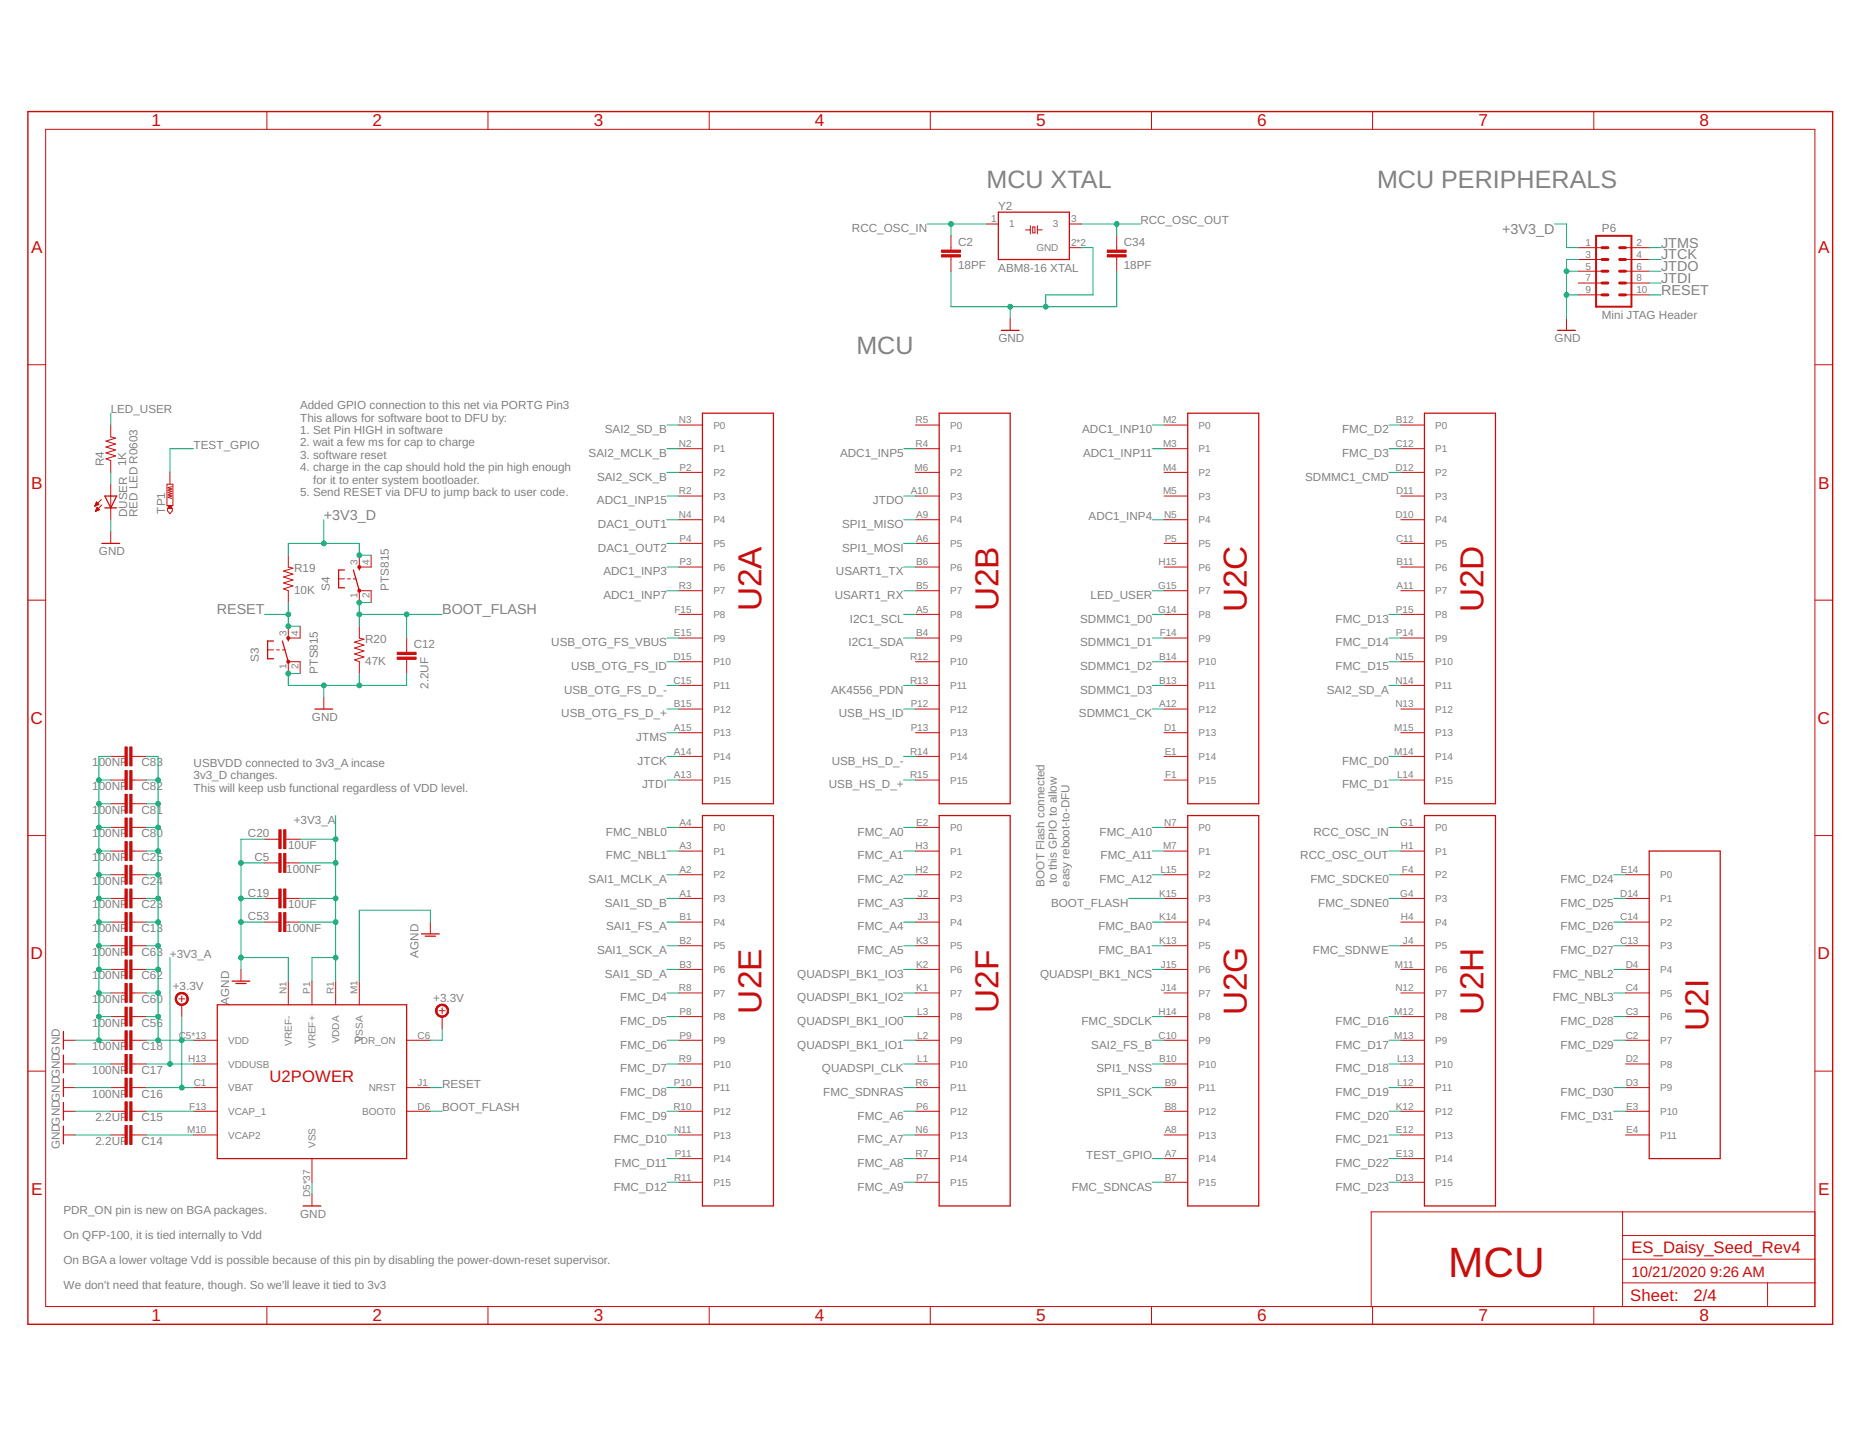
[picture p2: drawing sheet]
<svg xmlns="http://www.w3.org/2000/svg" width="279mm" height="216mm" viewBox="0 0 279 216" stroke-linecap="round" stroke-linejoin="round" font-family="sans-serif">
<g fill="none" stroke="#c90d0c" stroke-width=".15">
<path d="M6.9 19.4h265.7v176.9h-265.7zM40.1 16.8v2.6M73.3 16.8v2.6M106.5 16.8v2.6M139.7 16.8v2.6M173 16.8v2.6M206.2 16.8v2.6M239.4 16.8v2.6M142.9 35.4v2.1M142.9 38.6v2.1M148.2 33.7h1.8M154.1 34.5h.7"/>
<path d="M154.8 33.9v1.3M155.1 34.1h.4v.9h-.4zM155.8 34.5h.7M155.8 33.9v1.3M160.6 37.2h1.8M160.6 33.7h1.8M167.7 35.4v2.1M167.7 38.6v2.1M237.1 37.2h3.5M237.1 39h3.5M244.2 37.2h3.5M244.2 39h3.5"/>
<path d="M4.2 54.8h2.7M151.7 47.9v1.7M235.3 47.9v1.7M237.1 40.7h3.5M237.1 42.5h3.5M237.1 44.3h3.5M244.2 40.7h3.5M244.2 42.5h3.5M244.2 44.3h3.5M272.6 54.8h2.7M14.2 76h.1M14.3 76h.1"/>
<path d="M14.3 75.9h.3M14.3 75.8h.5M14.4 76.8h.1M14.4 75.7h.4M14.4 76.7h.2M14.4 75.6h.3M14.4 76.6h.4M14.5 75.5h.1M14.5 76.6h.4M14.5 76.5h.4M14.5 75.4l.4 .4-.7 .3zM14.5 75.4h.1"/>
<path d="M14.5 76.4h.3M14.5 76.3h.2M14.6 76.2l.3 .4-.6 .2zM14.6 76.3h.1M15.2 75.1l-1 1M15.3 75.9l-1 .9M16.6 63.9v1.7l.8 .2-1.5 .5 1.5 .4-1.5 .5 1.5 .4-1.5 .5 1.5 .4-1.5 .4 .7 .3v1.8M16.6 72.7v5.4M16.6 79.9v1.7M25.1 72.7h.9v3.2h-.9zM25.2 76.4h.7v.4l-.4 .4-.3-.4zM25.5 71v1.7"/>
<path d="M25.8 73.1l-.5 .2 .5 .2-.5 .1 .5 .2-.5 .2 .5 .2-.5 .2 .5 .1-.5 .2 .5 .2M102 67.4h3.5M102 63.9h3.5M102 78.1h3.5M102 71h3.5M102 74.5h3.5M137.5 67.4h3.6M137.5 63.9h3.6M137.5 78.1h3.6M137.5 71h3.6M137.5 74.5h3.6M174.9 67.4h3.5"/>
<path d="M174.9 63.9h3.5M174.9 78.1h3.5M174.9 71h3.5M174.9 74.5h3.5M210.4 67.4h3.6M210.4 63.9h3.6M210.4 78.1h3.6M210.4 71h3.6M210.4 74.5h3.6M4.2 90.2h2.7M40.2 97.6h.9M41.5 97.6h.5"/>
<path d="M42.4 97.6h.5M43.3 83.4v1.8l.7 .2-1.4 .4 1.4 .5-1.4 .4 1.4 .4-1.4 .5 1.4 .4-1.4 .5 .7 .3v1.7M43.3 94.1v1.8h1.8v-1.8M50.9 87h.9M52.2 87h.4M53.1 87h.4M54 94.1v1.8l.7 .1-1.4 .5 1.4 .4-1.4 .5 1.4 .4-1.4 .5 1.4 .4-1.4 .4 .7 .3v1.8M54 83.4v1.8h1.8v-1.8M54 90.5v-1.7h1.8v1.7M61.1 95.9v2.1M61.1 99.1v2.1M102 95.9h3.5"/>
<path d="M102 99.4h3.5M102 85.2h3.5M102 88.8h3.5M102 81.6h3.5M102 92.3h3.5M137.5 95.9h3.6M137.5 99.4h3.6M137.5 85.2h3.6M137.5 88.8h3.6M137.5 81.6h3.6M137.5 92.3h3.6M174.9 95.9h3.5"/>
<path d="M174.9 99.4h3.5M174.9 85.2h3.5M174.9 88.8h3.5M174.9 81.6h3.5M174.9 92.3h3.5M210.4 95.9h3.6M210.4 99.4h3.6M210.4 85.2h3.6M210.4 88.8h3.6M210.4 81.6h3.6M210.4 92.3h3.6M272.6 90.2h2.7"/>
<path d="M16.6 117.2h2.2M16.6 113.6h2.2M19.8 117.2h2.2M19.8 113.6h2.2M43.3 101.2v-1.8h1.8v1.8M48.6 104.8v1.7M102 117.2h3.5M102 113.6h3.5M102 110.1h3.5M102 106.5h3.5M102 103h3.5M137.5 117.2h3.6"/>
<path d="M137.5 113.6h3.6M137.5 110.1h3.6M137.5 106.5h3.6M137.5 103h3.6M174.9 117.2h3.5M174.9 113.6h3.5M174.9 110.1h3.5M174.9 106.5h3.5M174.9 103h3.5M210.4 117.2h3.6M210.4 113.6h3.6M210.4 110.1h3.6"/>
<path d="M210.4 106.5h3.6M210.4 103h3.6M4.2 125.5h2.7M16.6 138.5h2.2M16.6 135h2.2M16.6 131.4h2.2M16.6 127.9h2.2M16.6 124.3h2.2M16.6 120.8h2.2M19.8 138.5h2.2M19.8 135h2.2M19.8 131.4h2.2"/>
<path d="M19.8 127.9h2.2M19.8 124.3h2.2M19.8 120.8h2.2M39.8 138.5h2.1M39.8 135h2.1M39.8 126.1h2.1M39.8 129.6h2.1M42.9 138.5h2.2M42.9 135h2.2M42.9 126.1h2.2M42.9 129.6h2.2M64.6 138.5v1.8"/>
<path d="M102 138.5h3.5M102 135h3.5M102 131.4h3.5M102 127.9h3.5M102 124.3h3.5M137.5 138.5h3.6M137.5 135h3.6M137.5 131.4h3.6M137.5 127.9h3.6M137.5 124.3h3.6M174.9 138.5h3.5M174.9 135h3.5"/>
<path d="M174.9 131.4h3.5M174.9 127.9h3.5M174.9 124.3h3.5M210.4 138.5h3.6M210.4 135h3.6M210.4 131.4h3.6M210.4 127.9h3.6M210.4 124.3h3.6M244.2 138.5h3.5M244.2 135h3.5M244.2 131.4h3.5M272.6 125.5h2.7"/>
<path d="M9.5 156.3h1.8M9.5 159.9h1.8M16.6 156.3h2.2M16.6 152.7h2.2M16.6 149.2h2.2M16.6 159.9h2.2M16.6 145.6h2.2M16.6 142.1h2.2M19.8 156.3h2.2M19.8 152.7h2.2M19.8 149.2h2.2M19.8 159.9h2.2"/>
<path d="M19.8 145.6h2.2M19.8 142.1h2.2M26.9 150.1h.8M27.3 149.6v.9M27.3 151v1.7M29.1 156.3h3.5M29.1 159.9h3.5M36.2 145.6v1.8M43.3 147.4v3.6M46.9 147.4v3.6M50.4 147.4v3.6M54 147.4v3.6"/>
<path d="M61.1 156.3h3.5M66 151.8h.9M66.4 151.4v.9M66.4 152.7v1.8M102 156.3h3.5M102 152.7h3.5M102 149.2h3.5M102 159.9h3.5M102 145.6h3.5M102 142.1h3.5M137.5 156.3h3.6M137.5 152.7h3.6"/>
<path d="M137.5 149.2h3.6M137.5 159.9h3.6M137.5 145.6h3.6M137.5 142.1h3.6M174.9 156.3h3.5M174.9 152.7h3.5M174.9 149.2h3.5M174.9 159.9h3.5M174.9 145.6h3.5M174.9 142.1h3.5M210.4 156.3h3.6M210.4 152.7h3.6"/>
<path d="M210.4 149.2h3.6M210.4 159.9h3.6M210.4 145.6h3.6M210.4 142.1h3.6M244.2 156.3h3.5M244.2 152.7h3.5M244.2 149.2h3.5M244.2 159.9h3.5M244.2 145.6h3.5M244.2 142.1h3.5M4.2 160.9h2.7M9.5 163.4h1.8"/>
<path d="M9.5 167h1.8M9.5 170.5h1.8M16.6 163.4h2.2M16.6 167h2.2M16.6 170.5h2.2M19.8 163.4h2.2M19.8 167h2.2M19.8 170.5h2.2M29.1 163.4h3.5M29.1 167h3.5M29.1 170.5h3.5M46.9 174.1v3.5"/>
<path d="M46.9 179.4v1.8M61.1 163.4h3.5M61.1 167h3.5M102 163.4h3.5M102 167h3.5M102 170.5h3.5M102 177.6h3.5M102 174.1h3.5M137.5 163.4h3.6M137.5 167h3.6M137.5 170.5h3.6M137.5 177.6h3.6"/>
<path d="M137.5 174.1h3.6M174.9 163.4h3.5M174.9 167h3.5M174.9 170.5h3.5M174.9 177.6h3.5M174.9 174.1h3.5M210.4 163.4h3.6M210.4 167h3.6M210.4 170.5h3.6M210.4 177.6h3.6M210.4 174.1h3.6M244.2 163.4h3.5"/>
<path d="M244.2 167h3.5M244.2 170.5h3.5M272.6 160.9h2.7M40.1 196.3v2.7M73.3 196.3v2.7M106.5 196.3v2.7M139.7 196.3v2.7M173 196.3v2.7M206.2 196.3v2.7M239.4 196.3v2.7M243.7 192.7h28.9M243.7 182.1v14.2"/>
<path d="M243.7 189.2h28.9M243.7 185.6h28.9M265.5 192.7v3.6M272.6 182.1h-66.6v14.2"/>
</g>
<path d="M4.2 16.8h271.1v182.2h-271.1z" fill="none" stroke="#c90d0c" stroke-width=".21"/>
<g fill="none" stroke="#c90d0c" stroke-width=".19">
<path d="M150 31.9h10.6v7.1h-10.6zM150.4 49.6h2.7M234 49.6h2.6M15.7 74.5h1.8l-.9 1.8zM15.7 76.3h1.8M105.5 62.1h10.7v58.7h-10.7zM141.1 62.1h10.6v58.7h-10.6zM178.4 62.1h10.7v58.7h-10.7zM214 62.1h10.6v58.7h-10.6zM15.3 81.6h2.7M41.1 96.3h-.9v2.7h.9M42.4 96.3l.9 3.1"/>
<path d="M43.3 95.9v.4M51.8 85.6h-.9v2.7h.9M53.1 85.6l.9 3.2M54 85.2v.4M47.3 106.5h2.7M105.5 122.5h10.7v58.7h-10.7zM141.1 122.5h10.6v58.7h-10.6zM178.4 122.5h10.7v58.7h-10.7zM214 122.5h10.6v58.7h-10.6zM247.7 127.9h10.7v46.2h-10.7zM9.5 155v2.6M9.5 158.5v2.7"/>
<path d="M32.6 151h28.5v23.1h-28.5zM34.9 147.4h2.6M35.4 147.8h1.6M63.3 140.3h2.7M63.9 140.7h1.5M9.5 162.1v2.6M9.5 165.6v2.7M9.5 169.2v2.7M45.5 181.2h2.7"/>
</g>
<path d="M239.8 35.4h5.3v10.7h-5.3z" fill="none" stroke="#c90d0c" stroke-width=".3"/>
<path d="M240.6 37.2h.9M240.6 39h.9M243.3 37.2h.9M243.3 39h.9M240.6 40.7h.9M240.6 42.5h.9M240.6 44.3h.9M243.3 40.7h.9M243.3 42.5h.9M243.3 44.3h.9" fill="none" stroke="#c90d0c" stroke-width=".44"/>
<g fill="#c90d0c" stroke="#c90d0c" stroke-width=".15">
<path d="M43.1 99.3h.4v.1v.2h-.4z" fill-rule="evenodd"/>
<path d="M43.1 95.7h.4v.2v.1h-.4z" fill-rule="evenodd"/>
<path d="M53.8 88.6h.3l.1 .2-.1 .1h-.3z" fill-rule="evenodd"/>
<path d="M53.8 85h.3l.1 .2-.1 .2h-.3z" fill-rule="evenodd"/>
<path d="M26.7 149.3a.98 .98 0 0 1 1.5 .3 .98 .98 0 0 1-.7 1.4 .98 .98 0 0 1-1.2-.9h.2a.8 .8 0 0 1 1.1-.8 .8 .8 0 0 1 .2 1.4 .8 .8 0 0 1-1.3-.4v-.2h-.2l.2-.6z" fill-rule="evenodd"/>
<path d="M26.7 149.3a.98 .98 0 0 1 1.5 .3 .98 .98 0 0 1-.7 1.4 .98 .98 0 0 1-1.2-.9h.2a.8 .8 0 0 1 1.1-.8 .8 .8 0 0 1 .2 1.4 .8 .8 0 0 1-1.3-.4v-.2h-.2l.2-.6z" fill-rule="evenodd"/>
<path d="M65.6 151.3a.98 .98 0 0 1 1.6 0 .98 .98 0 0 1-.5 1.5 .98 .98 0 0 1-1.3-1h.2a.8 .8 0 0 1 1.1-.7 .8 .8 0 0 1 .3 1.3 .8 .8 0 0 1-1.3-.3l-.1-.3h-.2z" fill-rule="evenodd"/>
<path d="M65.6 151.3a.98 .98 0 0 1 1.6 0 .98 .98 0 0 1-.5 1.5 .98 .98 0 0 1-1.3-1h.2a.8 .8 0 0 1 1.1-.7 .8 .8 0 0 1 .3 1.3 .8 .8 0 0 1-1.3-.3l-.1-.3h-.2z" fill-rule="evenodd"/>
</g>
<g fill="#c90d0c" stroke="#c90d0c" stroke-width=".15">
<path d="M141.4 38.3h2.9v.3h-2.9z"/>
<path d="M141.4 37.6h2.9v.3h-2.9z"/>
<path d="M166.3 38.3h2.9v.3h-2.9z"/>
<path d="M166.3 37.6h2.9v.3h-2.9z"/>
<path d="M18.8 169.1h.3v2.8h-.3z"/>
<path d="M19.5 169.1h.3v2.8h-.3z"/>
<path d="M18.8 165.5h.3v2.9h-.3z"/>
<path d="M19.5 165.5h.3v2.9h-.3z"/>
<path d="M18.8 162h.3v2.8h-.3z"/>
<path d="M19.5 162h.3v2.8h-.3z"/>
<path d="M18.8 158.4h.3v2.9h-.3z"/>
<path d="M19.5 158.4h.3v2.9h-.3z"/>
<path d="M18.8 154.9h.3v2.8h-.3z"/>
<path d="M19.5 154.9h.3v2.8h-.3z"/>
<path d="M42.6 133.6h.3v2.8h-.3z"/>
<path d="M41.9 133.6h.3v2.8h-.3z"/>
<path d="M42.6 124.7h.3v2.8h-.3z"/>
<path d="M41.9 124.7h.3v2.8h-.3z"/>
<path d="M42.6 128.2h.3v2.9h-.3z"/>
<path d="M41.9 128.2h.3v2.9h-.3z"/>
<path d="M42.6 137.1h.3v2.9h-.3z"/>
<path d="M41.9 137.1h.3v2.9h-.3z"/>
<path d="M18.8 151.3h.3v2.9h-.3z"/>
<path d="M19.5 151.3h.3v2.9h-.3z"/>
<path d="M18.8 147.8h.3v2.8h-.3z"/>
<path d="M19.5 147.8h.3v2.8h-.3z"/>
<path d="M18.8 144.2h.3v2.9h-.3z"/>
<path d="M19.5 144.2h.3v2.9h-.3z"/>
<path d="M18.8 140.7h.3v2.8h-.3z"/>
<path d="M19.5 140.7h.3v2.8h-.3z"/>
<path d="M18.8 137.1h.3v2.9h-.3z"/>
<path d="M19.5 137.1h.3v2.9h-.3z"/>
<path d="M18.8 133.6h.3v2.8h-.3z"/>
<path d="M19.5 133.6h.3v2.8h-.3z"/>
<path d="M18.8 130h.3v2.8h-.3z"/>
<path d="M19.5 130h.3v2.8h-.3z"/>
<path d="M18.8 126.4h.3v2.9h-.3z"/>
<path d="M19.5 126.4h.3v2.9h-.3z"/>
<path d="M18.8 122.9h.3v2.8h-.3z"/>
<path d="M19.5 122.9h.3v2.8h-.3z"/>
<path d="M18.8 119.3h.3v2.9h-.3z"/>
<path d="M19.5 119.3h.3v2.9h-.3z"/>
<path d="M18.8 115.8h.3v2.8h-.3z"/>
<path d="M19.5 115.8h.3v2.8h-.3z"/>
<path d="M18.8 112.2h.3v2.9h-.3z"/>
<path d="M19.5 112.2h.3v2.9h-.3z"/>
<path d="M25.3 76h.5v.4h-.5z"/>
<path d="M59.7 98.7h2.8v.4h-2.8z"/>
<path d="M59.7 98h2.8v.3h-2.8z"/>
</g>
<g fill="none" stroke="#0dab76" stroke-width=".15">
<path d="M139.3 33.7h8.9M142.9 33.7v1.7M162.4 33.7h8.9M162.4 37.2h1.8v7.1h-7.1v1.8M167.7 33.7v1.7M233.5 33.7h1.8v3.5h1.8M237.1 39h-1.8v8.9M247.7 39h1.8M247.7 37.2h1.8M142.9 40.7v5.4h24.8v-5.4M151.7 46.1v1.8M235.3 40.7h1.8"/>
<path d="M235.3 44.3h1.8M247.7 40.7h1.8M247.7 44.3h1.8M247.7 42.5h1.8M16.6 62.1v1.8M16.6 71v1.7M16.6 78.1v1.8M29.1 67.4h-3.6v3.6M48.6 78.1v3.5M100.2 74.5h1.8M100.2 63.9h1.8M100.2 67.4h1.8"/>
<path d="M100.2 71h1.8M100.2 78.1h1.8M135.7 74.5h1.8M135.7 67.4h1.8M135.7 78.1h1.8M173.1 63.9h1.8M173.1 67.4h1.8M173.1 78.1h1.8M208.6 63.9h1.8M208.6 67.4h1.8M208.6 71h1.8M39.8 92.3h3.5"/>
<path d="M43.3 83.4v-1.8h10.7v1.8h1.8M43.3 90.5v3.6h1.8M54 92.3h12.4M55.8 90.5h-1.8v3.6M61.1 92.3v3.6M100.2 81.6h1.8M100.2 99.4h1.8M100.2 95.9h1.8M100.2 85.2h1.8M100.2 88.8h1.8M135.7 92.3h1.8M135.7 81.6h1.8"/>
<path d="M135.7 95.9h1.8M135.7 85.2h1.8M135.7 88.8h1.8M173.1 92.3h1.8M173.1 99.4h1.8M173.1 95.9h1.8M173.1 88.8h1.8M208.6 92.3h1.8M208.6 99.4h1.8M208.6 95.9h1.8M14.9 117.2h1.7M16.6 113.6h-1.7v42.7"/>
<path d="M22 117.2h1.7M22 113.6h1.7v42.7M45.1 101.2h-1.8v1.8h17.8v-1.8M48.6 103v1.8M54 101.2v1.8M100.2 103h1.8M100.2 117.2h1.8M100.2 113.6h1.8M100.2 110.1h1.8M100.2 106.5h1.8M135.7 103h1.8M135.7 117.2h1.8"/>
<path d="M135.7 113.6h1.8M135.7 106.5h1.8M173.1 103h1.8M173.1 106.5h1.8M208.6 103h1.8M208.6 117.2h1.8M208.6 113.6h1.8M14.9 124.3h1.7M14.9 127.9h1.7M14.9 138.5h1.7M14.9 135h1.7M14.9 131.4h1.7"/>
<path d="M14.9 120.8h1.7M22 124.3h1.7M22 127.9h1.7M22 138.5h1.7M22 135h1.7M22 131.4h1.7M22 120.8h1.7M36.2 138.5h3.6M36.2 135h3.6M36.2 129.6h3.6M39.8 126.1h-3.6v19.5M45.1 138.5h5.3"/>
<path d="M45.1 135h5.3M45.1 126.1h5.3M45.1 129.6h5.3M50.4 122.5v24.9M64.6 138.5v-1.7h-10.6v10.6M100.2 124.3h1.8M100.2 127.9h1.8M100.2 138.5h1.8M100.2 135h1.8M100.2 131.4h1.8M135.7 124.3h1.8M135.7 127.9h1.8"/>
<path d="M135.7 138.5h1.8M135.7 135h1.8M135.7 131.4h1.8M169.5 135h5.4M173.1 124.3h1.8M173.1 127.9h1.8M173.1 138.5h1.8M173.1 131.4h1.8M208.6 124.3h1.8M208.6 127.9h1.8M208.6 135h1.8M208.6 131.4h1.8"/>
<path d="M242.4 138.5h1.8M242.4 135h1.8M242.4 131.4h1.8M11.3 159.9h5.3M11.3 156.3h5.3M14.9 152.7h1.7M14.9 149.2h1.7M14.9 145.6h1.7M14.9 142.1h1.7M22 159.9h7.1M22 156.3h7.1M22 152.7h1.7"/>
<path d="M22 149.2h1.7M22 145.6h1.7M22 142.1h1.7M25.5 143.9v16M27.3 152.7v10.7M36.2 143.9h7.1v3.5M50.4 143.9h-3.5v3.5M66.4 154.5v1.8h-1.8M100.2 159.9h1.8M100.2 156.3h1.8M100.2 152.7h1.8M100.2 149.2h1.8"/>
<path d="M100.2 145.6h1.8M100.2 142.1h1.8M135.7 159.9h1.8M135.7 156.3h1.8M135.7 152.7h1.8M135.7 149.2h1.8M135.7 145.6h1.8M135.7 142.1h1.8M173.1 159.9h1.8M173.1 156.3h1.8M173.1 152.7h1.8M173.1 145.6h1.8"/>
<path d="M173.1 142.1h1.8M208.6 159.9h1.8M208.6 156.3h1.8M208.6 152.7h1.8M208.6 142.1h1.8M242.4 156.3h1.8M242.4 152.7h1.8M242.4 149.2h1.8M242.4 145.6h1.8M242.4 142.1h1.8M11.3 170.5h5.3M11.3 167h5.3"/>
<path d="M11.3 163.4h5.3M22 170.5h7.1M22 167h7.1M22 163.4h7.1M46.9 177.6v1.8M64.6 167h1.8M64.6 163.4h1.8M100.2 170.5h1.8M100.2 167h1.8M100.2 163.4h1.8M100.2 177.6h1.8M100.2 174.1h1.8"/>
<path d="M135.7 170.5h1.8M135.7 167h1.8M135.7 163.4h1.8M135.7 177.6h1.8M135.7 174.1h1.8M173.1 163.4h1.8M173.1 177.6h1.8M173.1 174.1h1.8M208.6 170.5h1.8M208.6 167h1.8M208.6 163.4h1.8M208.6 177.6h1.8"/>
<path d="M208.6 174.1h1.8M242.4 167h1.8M242.4 163.4h1.8"/>
</g>
<g fill="#0dab76" stroke="#0dab76" stroke-width=".15">
<circle cx="142.9" cy="33.7" r=".36"/>
<circle cx="167.7" cy="33.7" r=".36"/>
<circle cx="48.6" cy="103" r=".36"/>
<circle cx="43.3" cy="101.2" r=".36"/>
<circle cx="54" cy="103" r=".36"/>
<circle cx="235.3" cy="40.7" r=".36"/>
<circle cx="235.3" cy="44.3" r=".36"/>
<circle cx="157.1" cy="46.1" r=".36"/>
<circle cx="151.7" cy="46.1" r=".36"/>
<circle cx="14.9" cy="156.3" r=".36"/>
<circle cx="14.9" cy="152.7" r=".36"/>
<circle cx="14.9" cy="149.2" r=".36"/>
<circle cx="14.9" cy="145.6" r=".36"/>
<circle cx="14.9" cy="142.1" r=".36"/>
<circle cx="14.9" cy="138.5" r=".36"/>
<circle cx="14.9" cy="135" r=".36"/>
<circle cx="14.9" cy="131.4" r=".36"/>
<circle cx="14.9" cy="127.9" r=".36"/>
<circle cx="14.9" cy="124.3" r=".36"/>
<circle cx="14.9" cy="120.8" r=".36"/>
<circle cx="14.9" cy="117.2" r=".36"/>
<circle cx="43.3" cy="92.3" r=".36"/>
<circle cx="43.3" cy="94.1" r=".36"/>
<circle cx="54" cy="92.3" r=".36"/>
<circle cx="54" cy="90.5" r=".36"/>
<circle cx="61.1" cy="92.3" r=".36"/>
<circle cx="48.6" cy="81.6" r=".36"/>
<circle cx="54" cy="83.4" r=".36"/>
<circle cx="27.3" cy="156.3" r=".36"/>
<circle cx="23.7" cy="156.3" r=".36"/>
<circle cx="23.7" cy="152.7" r=".36"/>
<circle cx="23.7" cy="149.2" r=".36"/>
<circle cx="23.7" cy="145.6" r=".36"/>
<circle cx="23.7" cy="142.1" r=".36"/>
<circle cx="23.7" cy="138.5" r=".36"/>
<circle cx="23.7" cy="135" r=".36"/>
<circle cx="23.7" cy="131.4" r=".36"/>
<circle cx="23.7" cy="127.9" r=".36"/>
<circle cx="23.7" cy="124.3" r=".36"/>
<circle cx="23.7" cy="120.8" r=".36"/>
<circle cx="23.7" cy="117.2" r=".36"/>
<circle cx="27.3" cy="163.4" r=".36"/>
<circle cx="50.4" cy="135" r=".36"/>
<circle cx="50.4" cy="126.1" r=".36"/>
<circle cx="50.4" cy="129.6" r=".36"/>
<circle cx="50.4" cy="143.9" r=".36"/>
<circle cx="50.4" cy="138.5" r=".36"/>
<circle cx="25.5" cy="159.9" r=".36"/>
<circle cx="36.2" cy="143.9" r=".36"/>
<circle cx="36.2" cy="129.6" r=".36"/>
<circle cx="36.2" cy="135" r=".36"/>
<circle cx="36.2" cy="138.5" r=".36"/>
</g>
<text font-size="6.4" fill="#c90d0c" x="217.5" y="191.9">MCU</text>
<g font-size="5" fill="#c90d0c">
<text x="114.4" y="91.8" transform="rotate(-90 114.4 91.8)">U2A</text>
<text x="150" y="91.8" transform="rotate(-90 150 91.8)">U2B</text>
<text x="187.3" y="92" transform="rotate(-90 187.3 92)">U2C</text>
<text x="222.9" y="92" transform="rotate(-90 222.9 92)">U2D</text>
<text x="114.4" y="152.3" transform="rotate(-90 114.4 152.3)">U2E</text>
<text x="150" y="152.2" transform="rotate(-90 150 152.2)">U2F</text>
<text x="187.3" y="152.6" transform="rotate(-90 187.3 152.6)">U2G</text>
<text x="222.9" y="152.4" transform="rotate(-90 222.9 152.4)">U2H</text>
<text x="256.6" y="154.9" transform="rotate(-90 256.6 154.9)">U2I</text>
</g>
<g font-size="3.8" fill="#808080">
<text x="148.2" y="28.3">MCU XTAL</text>
<text x="206.9" y="28.3">MCU PERIPHERALS</text>
<text x="128.6" y="53.2">MCU</text>
</g>
<g font-size="2.6" fill="#c90d0c">
<text x="22.7" y="19">1</text>
<text x="56" y="19">2</text>
<text x="89.2" y="19">3</text>
<text x="122.4" y="19">4</text>
<text x="155.6" y="19">5</text>
<text x="188.9" y="19">6</text>
<text x="222.1" y="19">7</text>
<text x="255.3" y="19">8</text>
<text x="4.7" y="38">A</text>
<text x="273.1" y="38">A</text>
<text x="4.7" y="73.4">B</text>
<text x="273.1" y="73.4">B</text>
<text x="4.6" y="108.8">C</text>
<text x="273" y="108.8">C</text>
<text x="4.6" y="144.1">D</text>
<text x="273" y="144.1">D</text>
<text x="4.7" y="179.5">E</text>
<text x="273.1" y="179.5">E</text>
<text x="22.7" y="198.5">1</text>
<text x="56" y="198.5">2</text>
<text x="89.2" y="198.5">3</text>
<text x="122.4" y="198.5">4</text>
<text x="155.6" y="198.5">5</text>
<text x="188.9" y="198.5">6</text>
<text x="222.1" y="198.5">7</text>
<text x="255.3" y="198.5">8</text>
</g>
<g font-size="2.5" fill="#c90d0c">
<text x="40.5" y="162.5">U2POWER</text>
<text x="245.1" y="188.3">ES_Daisy_Seed_Rev4</text>
<text x="244.9" y="195.5">Sheet:</text>
<text x="254.4" y="195.4">2/4</text>
</g>
<g font-size="2.2" fill="#808080">
<text x="225.6" y="35.2">+3V3_D</text>
<text x="249.5" y="37.2">JTMS</text>
<text x="249.5" y="39">JTCK</text>
<text x="249.5" y="40.8">JTDO</text>
<text x="249.5" y="44.3">RESET</text>
<text x="249.5" y="42.5">JTDI</text>
<text x="48.6" y="78.1">+3V3_D</text>
<text x="32.5" y="92.3">RESET</text>
<text x="66.4" y="92.3">BOOT_FLASH</text>
</g>
<g font-size="2.2" fill="#c90d0c">
<text x="245.1" y="191.9">10/21/2020</text>
<text x="256.9" y="191.9">9:26 AM</text>
</g>
<g font-size="1.8" fill="#808080">
<text x="128" y="34.9">RCC_OSC_IN</text>
<text x="149.9" y="31.5">Y2</text>
<text x="171.3" y="33.6">RCC_OSC_OUT</text>
<text x="240.6" y="34.9">P6</text>
<text x="143.9" y="40.5">18PF</text>
<text x="143.9" y="36.9">C2</text>
<text x="150" y="40.9">ABM8-16 XTAL</text>
<text x="168.8" y="40.5">18PF</text>
<text x="168.8" y="36.9">C34</text>
<text x="240.6" y="47.9">Mini JTAG Header</text>
<text x="150" y="51.4">GND</text>
<text x="233.5" y="51.4">GND</text>
<text x="16.6" y="62.1">LED_USER</text>
<text x="45.1" y="61.5">Added GPIO connection to this net via PORTG Pin3</text>
<text x="45.1" y="63.4">This allows for software boot to DFU by:</text>
<text x="45.1" y="65.2">1. Set Pin HIGH in software</text>
<text x="90.9" y="65.1">SAI2_SD_B</text>
<text x="162.6" y="65.1">ADC1_INP10</text>
<text x="201.6" y="65.1">FMC_D2</text>
<text x="15.6" y="70.1" transform="rotate(-90 15.6 70.1)">R4</text>
<text x="18.9" y="70.1" transform="rotate(-90 18.9 70.1)">1K</text>
<text x="29.1" y="67.4">TEST_GPIO</text>
<text x="45.1" y="67.1">2. wait a few ms for cap to charge</text>
<text x="45.1" y="68.9">3. software reset</text>
<text x="45.1" y="70.8">4. charge in the cap should hold the pin high enough</text>
<text x="88.4" y="68.7">SAI2_MCLK_B</text>
<text x="126.2" y="68.7">ADC1_INP5</text>
<text x="162.7" y="68.7">ADC1_INP11</text>
<text x="201.6" y="68.7">FMC_D3</text>
<text x="19.1" y="77.7" transform="rotate(-90 19.1 77.7)">DUSER</text>
<text x="20.6" y="77.7" transform="rotate(-90 20.6 77.7)">RED LED R0603</text>
<text x="24.8" y="77.2" transform="rotate(-90 24.8 77.2)">TP1</text>
<text x="45.1" y="74.5">5. Send RESET via DFU to jump back to user code.</text>
<text x="47" y="72.7">for it to enter system bootloader.</text>
<text x="89.7" y="75.8">ADC1_INP15</text>
<text x="89.7" y="72.2">SAI2_SCK_B</text>
<text x="131.1" y="75.8">JTDO</text>
<text x="196.1" y="72.2">SDMMC1_CMD</text>
<text x="14.9" y="83.4">GND</text>
<text x="89.8" y="79.3">DAC1_OUT1</text>
<text x="89.8" y="82.9">DAC1_OUT2</text>
<text x="126.5" y="79.3">SPI1_MISO</text>
<text x="126.5" y="82.9">SPI1_MOSI</text>
<text x="163.5" y="78.1">ADC1_INP4</text>
<text x="44.2" y="89.3">10K</text>
<text x="44.2" y="85.9">R19</text>
<text x="49.5" y="88.8" transform="rotate(-90 49.5 88.8)">S4</text>
<text x="58.4" y="88.8" transform="rotate(-90 58.4 88.8)">PTS815</text>
<text x="90.6" y="86.4">ADC1_INP3</text>
<text x="125.6" y="86.4">USART1_TX</text>
<text x="90.6" y="90">ADC1_INP7</text>
<text x="125.4" y="90">USART1_RX</text>
<text x="127.7" y="93.6">I2C1_SCL</text>
<text x="162.3" y="93.6">SDMMC1_D0</text>
<text x="163.8" y="90">LED_USER</text>
<text x="200.6" y="93.6">FMC_D13</text>
<text x="38.9" y="99.4" transform="rotate(-90 38.9 99.4)">S3</text>
<text x="47.7" y="101.2" transform="rotate(-90 47.7 101.2)">PTS815</text>
<text x="54.9" y="100">47K</text>
<text x="54.9" y="96.6">R20</text>
<text x="62.1" y="97.4">C12</text>
<text x="82.8" y="97.1">USB_OTG_FS_VBUS</text>
<text x="85.8" y="100.7">USB_OTG_FS_ID</text>
<text x="127.5" y="97.1">I2C1_SDA</text>
<text x="162.3" y="97.1">SDMMC1_D1</text>
<text x="162.3" y="100.7">SDMMC1_D2</text>
<text x="200.6" y="100.7">FMC_D15</text>
<text x="200.6" y="97.1">FMC_D14</text>
<text x="64.4" y="103.5" transform="rotate(-90 64.4 103.5)">2.2UF</text>
<text x="84.3" y="107.8">USB_OTG_FS_D_+</text>
<text x="84.7" y="104.2">USB_OTG_FS_D_-</text>
<text x="124.8" y="104.2">AK4556_PDN</text>
<text x="126" y="107.8">USB_HS_ID</text>
<text x="162.1" y="107.8">SDMMC1_CK</text>
<text x="162.3" y="104.2">SDMMC1_D3</text>
<text x="199.3" y="104.2">SAI2_SD_A</text>
<text x="46.9" y="108.3">GND</text>
<text x="95.6" y="111.3">JTMS</text>
<text x="13.9" y="118.7">100NF</text>
<text x="13.9" y="115.2">100NF</text>
<text x="21.3" y="118.7">C82</text>
<text x="21.3" y="115.2">C83</text>
<text x="29.1" y="115.2">USBVDD connected to 3v3_A incase</text>
<text x="29.1" y="117.1">3v3_D changes.</text>
<text x="29.1" y="119">This will keep usb functional regardless of VDD level.</text>
<text x="95.8" y="114.9">JTCK</text>
<text x="96.4" y="118.4">JTDI</text>
<text x="124.5" y="118.4">USB_HS_D_+</text>
<text x="124.9" y="114.9">USB_HS_D_-</text>
<text x="201.6" y="118.4">FMC_D1</text>
<text x="201.6" y="114.9">FMC_D0</text>
<text x="13.9" y="125.8">100NF</text>
<text x="13.9" y="122.3">100NF</text>
<text x="21.3" y="125.8">C80</text>
<text x="21.3" y="122.3">C81</text>
<text x="37.2" y="125.8">C20</text>
<text x="44.1" y="123.8">+3V3_A</text>
<text x="91" y="125.6">FMC_NBL0</text>
<text x="128.8" y="125.6">FMC_A0</text>
<text x="165.2" y="125.6">FMC_A10</text>
<text x="197.3" y="125.6">RCC_OSC_IN</text>
<text x="13.9" y="129.4">100NF</text>
<text x="21.3" y="129.4">C25</text>
<text x="38.2" y="129.4">C5</text>
<text x="43" y="131.2">100NF</text>
<text x="43.3" y="127.6">10UF</text>
<text x="91" y="129.1">FMC_NBL1</text>
<text x="128.8" y="129.1">FMC_A1</text>
<text x="165.3" y="129.1">FMC_A11</text>
<text x="195.3" y="129.1">RCC_OSC_OUT</text>
<text x="13.9" y="136.5">100NF</text>
<text x="13.9" y="132.9">100NF</text>
<text x="21.3" y="136.5">C23</text>
<text x="21.3" y="132.9">C24</text>
<text x="37.2" y="134.7">C19</text>
<text x="43.3" y="136.5">10UF</text>
<text x="88.4" y="132.7">SAI1_MCLK_A</text>
<text x="90.9" y="136.2">SAI1_SD_B</text>
<text x="128.8" y="132.7">FMC_A2</text>
<text x="128.8" y="136.2">FMC_A3</text>
<text x="156.9" y="133.2" transform="rotate(-90 156.9 133.2)">BOOT Flash connected</text>
<text x="157.9" y="136.2">BOOT_FLASH</text>
<text x="158.8" y="132.7" transform="rotate(-90 158.8 132.7)">to this GPIO to allow</text>
<text x="160.6" y="133.2" transform="rotate(-90 160.6 133.2)">easy reboot-to-DFU</text>
<text x="165.2" y="132.7">FMC_A12</text>
<text x="196.8" y="132.7">FMC_SDCKE0</text>
<text x="198" y="136.2">FMC_SDNE0</text>
<text x="234.4" y="136.2">FMC_D25</text>
<text x="234.4" y="132.7">FMC_D24</text>
<text x="13.9" y="143.6">100NF</text>
<text x="13.9" y="140">100NF</text>
<text x="21.3" y="143.6">C63 +3V3_A</text>
<text x="21.3" y="140">C13</text>
<text x="37.2" y="138.3">C53</text>
<text x="43" y="140">100NF</text>
<text x="62.9" y="143.9" transform="rotate(-90 62.9 143.9)">AGND</text>
<text x="89.7" y="143.3">SAI1_SCK_A</text>
<text x="91" y="139.8">SAI1_FS_A</text>
<text x="128.8" y="139.8">FMC_A4</text>
<text x="128.8" y="143.3">FMC_A5</text>
<text x="165" y="143.3">FMC_BA1</text>
<text x="165" y="139.8">FMC_BA0</text>
<text x="197.2" y="143.3">FMC_SDNWE</text>
<text x="234.4" y="143.3">FMC_D27</text>
<text x="234.4" y="139.8">FMC_D26</text>
<text x="13.9" y="147.2">100NF</text>
<text x="21.3" y="147.1">C62</text>
<text x="26" y="148.7">+3.3V</text>
<text x="90.9" y="146.9">SAI1_SD_A</text>
<text x="119.8" y="146.9">QUADSPI_BK1_IO3</text>
<text x="156.2" y="146.9">QUADSPI_BK1_NCS</text>
<text x="233.2" y="146.9">FMC_NBL2</text>
<text x="13.9" y="154.3">100NF</text>
<text x="13.9" y="150.7">100NF</text>
<text x="21.3" y="154.3">C56</text>
<text x="21.3" y="150.7">C60</text>
<text x="34.4" y="151" transform="rotate(-90 34.4 151)">AGND</text>
<text x="65.1" y="150.5">+3.3V</text>
<text x="93.2" y="154">FMC_D5</text>
<text x="93.2" y="150.4">FMC_D4</text>
<text x="119.8" y="154">QUADSPI_BK1_IO0</text>
<text x="119.8" y="150.4">QUADSPI_BK1_IO2</text>
<text x="162.5" y="154">FMC_SDCLK</text>
<text x="200.6" y="154">FMC_D16</text>
<text x="233.2" y="150.4">FMC_NBL3</text>
<text x="234.4" y="154">FMC_D28</text>
<text x="13.9" y="161.4">100NF</text>
<text x="13.9" y="157.8">100NF</text>
<text x="21.3" y="161.4">C17</text>
<text x="21.3" y="157.8">C18</text>
<text x="93.2" y="157.6">FMC_D6</text>
<text x="93.2" y="161.1">FMC_D7</text>
<text x="119.8" y="157.6">QUADSPI_BK1_IO1</text>
<text x="123.5" y="161.1">QUADSPI_CLK</text>
<text x="163.9" y="157.6">SAI2_FS_B</text>
<text x="164.7" y="161.1">SPI1_NSS</text>
<text x="200.6" y="161.1">FMC_D18</text>
<text x="200.6" y="157.6">FMC_D17</text>
<text x="234.4" y="157.6">FMC_D29</text>
<text x="13.9" y="164.9">100NF</text>
<text x="21.3" y="164.9">C16</text>
<text x="66.4" y="163.4">RESET</text>
<text x="66.4" y="167">BOOT_FLASH</text>
<text x="93.2" y="164.7">FMC_D8</text>
<text x="123.7" y="164.7">FMC_SDNRAS</text>
<text x="164.7" y="164.7">SPI1_SCK</text>
<text x="200.6" y="164.7">FMC_D19</text>
<text x="234.4" y="164.7">FMC_D30</text>
<text x="9" y="172.7" transform="rotate(-90 9 172.7)">GNDGNDGNDGNDGND</text>
<text x="14.3" y="172">2.2UF</text>
<text x="14.3" y="168.5">2.2UF</text>
<text x="21.3" y="172">C14</text>
<text x="21.3" y="168.5">C15</text>
<text x="92.2" y="171.8">FMC_D10</text>
<text x="93.2" y="168.2">FMC_D9</text>
<text x="128.8" y="171.8">FMC_A7</text>
<text x="128.8" y="168.2">FMC_A6</text>
<text x="200.6" y="171.8">FMC_D21</text>
<text x="200.6" y="168.2">FMC_D20</text>
<text x="234.4" y="168.2">FMC_D31</text>
<text x="92.2" y="178.9">FMC_D12</text>
<text x="92.3" y="175.3">FMC_D11</text>
<text x="128.8" y="178.9">FMC_A9</text>
<text x="128.8" y="175.3">FMC_A8</text>
<text x="161" y="178.9">FMC_SDNCAS</text>
<text x="163.2" y="174.1">TEST_GPIO</text>
<text x="200.6" y="178.9">FMC_D23</text>
<text x="200.6" y="175.3">FMC_D22</text>
<text x="9.5" y="182.5">PDR_ON pin is new on BGA packages.</text>
<text x="45.1" y="183">GND</text>
<text x="9.5" y="186.2">On QFP-100, it is tied internally to Vdd</text>
<text x="9.5" y="189.9">On BGA a lower voltage Vdd is possible because of this pin by disabling the power-down-reset supervisor.</text>
<text x="9.5" y="193.6">We don't need that feature, though. So we'll leave it tied to 3v3</text>
</g>
<g font-size="1.5" fill="#808080">
<text x="148.9" y="33.4">1</text>
<text x="151.6" y="34.2">1</text>
<text x="158.2" y="34.2">3</text>
<text x="160.9" y="33.4">3</text>
<text x="155.7" y="37.7">GND</text>
<text x="160.9" y="37">2*2</text>
<text x="238.2" y="37">1</text>
<text x="238.2" y="38.7">3</text>
<text x="238.2" y="40.5">5</text>
<text x="245.8" y="37">2</text>
<text x="245.8" y="38.7">4</text>
<text x="245.8" y="40.5">6</text>
<text x="238.2" y="42.3">7</text>
<text x="238.2" y="44.1">9</text>
<text x="245.8" y="42.3">8</text>
<text x="245.8" y="44.1">10</text>
<text x="102" y="63.6">N3</text>
<text x="107.2" y="64.4">P0</text>
<text x="137.5" y="63.6">R5</text>
<text x="142.7" y="64.4">P0</text>
<text x="174.7" y="63.6">M2</text>
<text x="180" y="64.4">P0</text>
<text x="209.7" y="63.6">B12</text>
<text x="215.6" y="64.4">P0</text>
<text x="102" y="67.2">N2</text>
<text x="102.1" y="70.7">P2</text>
<text x="107.2" y="68">P1</text>
<text x="107.2" y="71.5">P2</text>
<text x="137.4" y="70.7">M6</text>
<text x="137.5" y="67.2">R4</text>
<text x="142.7" y="68">P1</text>
<text x="142.7" y="71.5">P2</text>
<text x="174.7" y="67.2">M3</text>
<text x="174.7" y="70.7">M4</text>
<text x="180" y="68">P1</text>
<text x="180" y="71.5">P2</text>
<text x="209.6" y="67.2">C12</text>
<text x="209.6" y="70.7">D12</text>
<text x="215.6" y="68">P1</text>
<text x="215.6" y="71.5">P2</text>
<text x="102" y="77.8">N4</text>
<text x="102" y="74.3">R2</text>
<text x="107.2" y="75.1">P3</text>
<text x="136.8" y="74.3">A10</text>
<text x="137.6" y="77.8">A9</text>
<text x="142.7" y="75.1">P3</text>
<text x="174.7" y="74.3">M5</text>
<text x="174.9" y="77.8">N5</text>
<text x="180" y="75.1">P3</text>
<text x="209.6" y="77.8">D10</text>
<text x="209.7" y="74.3">D11</text>
<text x="215.6" y="75.1">P3</text>
<text x="102.1" y="81.4">P4</text>
<text x="107.2" y="78.6">P4</text>
<text x="107.2" y="82.2">P5</text>
<text x="137.6" y="81.4">A6</text>
<text x="142.7" y="78.6">P4</text>
<text x="142.7" y="82.2">P5</text>
<text x="175" y="81.4">P5</text>
<text x="180" y="78.6">P4</text>
<text x="180" y="82.2">P5</text>
<text x="209.7" y="81.4">C11</text>
<text x="215.6" y="78.6">P4</text>
<text x="215.6" y="82.2">P5</text>
<text x="53.7" y="89.8" transform="rotate(-90 53.7 89.8)">1</text>
<text x="53.7" y="84.9" transform="rotate(-90 53.7 84.9)">3</text>
<text x="55.5" y="89.8" transform="rotate(-90 55.5 89.8)">2</text>
<text x="55.5" y="84.9" transform="rotate(-90 55.5 84.9)">4</text>
<text x="102" y="88.5">R3</text>
<text x="102.1" y="84.9">P3</text>
<text x="107.2" y="85.7">P6</text>
<text x="107.2" y="89.3">P7</text>
<text x="137.6" y="84.9">B6</text>
<text x="137.6" y="88.5">B5</text>
<text x="142.7" y="85.7">P6</text>
<text x="142.7" y="89.3">P7</text>
<text x="174" y="88.5">G15</text>
<text x="174" y="84.9">H15</text>
<text x="180" y="85.7">P6</text>
<text x="180" y="89.3">P7</text>
<text x="209.8" y="84.9">B11</text>
<text x="209.8" y="88.5">A11</text>
<text x="215.6" y="85.7">P6</text>
<text x="215.6" y="89.3">P7</text>
<text x="43.1" y="95.6" transform="rotate(-90 43.1 95.6)">3</text>
<text x="44.8" y="95.6" transform="rotate(-90 44.8 95.6)">4</text>
<text x="101.2" y="95.6">E15</text>
<text x="101.3" y="92.1">F15</text>
<text x="107.2" y="92.8">P8</text>
<text x="137.6" y="95.6">B4</text>
<text x="137.6" y="92.1">A5</text>
<text x="142.7" y="92.8">P8</text>
<text x="174" y="92.1">G14</text>
<text x="174.2" y="95.6">F14</text>
<text x="180" y="92.8">P8</text>
<text x="209.7" y="95.6">P14</text>
<text x="209.7" y="92.1">P15</text>
<text x="215.6" y="92.8">P8</text>
<text x="43.1" y="100.5" transform="rotate(-90 43.1 100.5)">1</text>
<text x="44.8" y="100.5" transform="rotate(-90 44.8 100.5)">2</text>
<text x="101.2" y="99.2">D15</text>
<text x="107.2" y="100">P10</text>
<text x="107.2" y="96.4">P9</text>
<text x="136.7" y="99.2">R12</text>
<text x="142.7" y="100">P10</text>
<text x="142.7" y="96.4">P9</text>
<text x="174.1" y="99.2">B14</text>
<text x="180" y="100">P10</text>
<text x="180" y="96.4">P9</text>
<text x="209.6" y="99.2">N15</text>
<text x="215.6" y="100">P10</text>
<text x="215.6" y="96.4">P9</text>
<text x="101.2" y="102.7">C15</text>
<text x="101.2" y="106.3">B15</text>
<text x="107.2" y="107.1">P12</text>
<text x="107.2" y="103.5">P11</text>
<text x="136.7" y="102.7">R13</text>
<text x="136.8" y="106.3">P12</text>
<text x="142.7" y="107.1">P12</text>
<text x="142.7" y="103.5">P11</text>
<text x="174.1" y="106.3">A12</text>
<text x="174.1" y="102.7">B13</text>
<text x="180" y="107.1">P12</text>
<text x="180" y="103.5">P11</text>
<text x="209.6" y="106.3">N13</text>
<text x="209.6" y="102.7">N14</text>
<text x="215.6" y="107.1">P12</text>
<text x="215.6" y="103.5">P11</text>
<text x="101.2" y="113.4">A14</text>
<text x="101.2" y="109.8">A15</text>
<text x="107.2" y="110.6">P13</text>
<text x="136.7" y="113.4">R14</text>
<text x="136.8" y="109.8">P13</text>
<text x="142.7" y="110.6">P13</text>
<text x="174.9" y="109.8">D1</text>
<text x="175" y="113.4">E1</text>
<text x="180" y="110.6">P13</text>
<text x="209.4" y="113.4">M14</text>
<text x="209.4" y="109.8">M15</text>
<text x="215.6" y="110.6">P13</text>
<text x="101.2" y="116.9">A13</text>
<text x="107.2" y="117.7">P15</text>
<text x="107.2" y="114.2">P14</text>
<text x="136.7" y="116.9">R15</text>
<text x="142.7" y="117.7">P15</text>
<text x="142.7" y="114.2">P14</text>
<text x="175" y="116.9">F1</text>
<text x="180" y="117.7">P15</text>
<text x="180" y="114.2">P14</text>
<text x="209.9" y="116.9">L14</text>
<text x="215.6" y="117.7">P15</text>
<text x="215.6" y="114.2">P14</text>
<text x="102.1" y="124.1">A4</text>
<text x="107.2" y="124.8">P0</text>
<text x="137.6" y="124.1">E2</text>
<text x="142.7" y="124.8">P0</text>
<text x="174.9" y="124.1">N7</text>
<text x="180" y="124.8">P0</text>
<text x="210.3" y="124.1">G1</text>
<text x="215.6" y="124.8">P0</text>
<text x="102.1" y="127.6">A3</text>
<text x="102.1" y="131.2">A2</text>
<text x="107.2" y="128.4">P1</text>
<text x="107.2" y="131.9">P2</text>
<text x="137.5" y="127.6">H3</text>
<text x="137.5" y="131.2">H2</text>
<text x="142.7" y="128.4">P1</text>
<text x="142.7" y="131.9">P2</text>
<text x="174.3" y="131.2">L15</text>
<text x="174.7" y="127.6">M7</text>
<text x="180" y="128.4">P1</text>
<text x="180" y="131.9">P2</text>
<text x="210.4" y="127.6">H1</text>
<text x="210.6" y="131.2">F4</text>
<text x="215.6" y="128.4">P1</text>
<text x="215.6" y="131.9">P2</text>
<text x="243.5" y="131.2">E14</text>
<text x="249.4" y="131.9">P0</text>
<text x="102.1" y="134.7">A1</text>
<text x="107.2" y="135.5">P3</text>
<text x="137.9" y="134.7">J2</text>
<text x="142.7" y="135.5">P3</text>
<text x="174.1" y="134.7">K15</text>
<text x="180" y="135.5">P3</text>
<text x="210.3" y="134.7">G4</text>
<text x="215.6" y="135.5">P3</text>
<text x="243.4" y="134.7">D14</text>
<text x="249.4" y="135.5">P1</text>
<text x="102.1" y="138.3">B1</text>
<text x="102.1" y="141.8">B2</text>
<text x="107.2" y="139.1">P4</text>
<text x="107.2" y="142.6">P5</text>
<text x="137.6" y="141.8">K3</text>
<text x="137.9" y="138.3">J3</text>
<text x="142.7" y="139.1">P4</text>
<text x="142.7" y="142.6">P5</text>
<text x="174.1" y="138.3">K14</text>
<text x="174.1" y="141.8">K13</text>
<text x="180" y="139.1">P4</text>
<text x="180" y="142.6">P5</text>
<text x="210.4" y="138.3">H4</text>
<text x="210.7" y="141.8">J4</text>
<text x="215.6" y="139.1">P4</text>
<text x="215.6" y="142.6">P5</text>
<text x="243.4" y="141.8">C13</text>
<text x="243.4" y="138.3">C14</text>
<text x="249.4" y="142.6">P3</text>
<text x="249.4" y="139.1">P2</text>
<text x="43.1" y="149.3" transform="rotate(-90 43.1 149.3)">N1</text>
<text x="46.6" y="149.3" transform="rotate(-90 46.6 149.3)">P1</text>
<text x="50.2" y="149.3" transform="rotate(-90 50.2 149.3)">R1</text>
<text x="53.7" y="149.3" transform="rotate(-90 53.7 149.3)">M1</text>
<text x="102" y="148.9">R8</text>
<text x="102.1" y="145.4">B3</text>
<text x="107.2" y="146.2">P6</text>
<text x="107.2" y="149.7">P7</text>
<text x="137.6" y="145.4">K2</text>
<text x="137.6" y="148.9">K1</text>
<text x="142.7" y="146.2">P6</text>
<text x="142.7" y="149.7">P7</text>
<text x="174.4" y="145.4">J15</text>
<text x="174.4" y="148.9">J14</text>
<text x="180" y="146.2">P6</text>
<text x="180" y="149.7">P7</text>
<text x="209.5" y="145.4">M11</text>
<text x="209.6" y="148.9">N12</text>
<text x="215.6" y="146.2">P6</text>
<text x="215.6" y="149.7">P7</text>
<text x="244.2" y="148.9">C4</text>
<text x="244.2" y="145.4">D4</text>
<text x="249.4" y="149.7">P5</text>
<text x="249.4" y="146.2">P4</text>
<text x="102.1" y="152.5">P8</text>
<text x="107.2" y="153.3">P8</text>
<text x="137.8" y="152.5">L3</text>
<text x="142.7" y="153.3">P8</text>
<text x="174" y="152.5">H14</text>
<text x="180" y="153.3">P8</text>
<text x="209.4" y="152.5">M12</text>
<text x="215.6" y="153.3">P8</text>
<text x="244.2" y="152.5">C3</text>
<text x="249.4" y="153.3">P6</text>
<text x="26.9" y="156.1">C5*13</text>
<text x="28.3" y="159.6">H13</text>
<text x="34.3" y="156.8">VDD</text>
<text x="34.3" y="160.4">VDDUSB</text>
<text x="43.8" y="157.1" transform="rotate(-90 43.8 157.1)">VREF-</text>
<text x="47.4" y="157.5" transform="rotate(-90 47.4 157.5)">VREF+</text>
<text x="50.9" y="156.8" transform="rotate(-90 50.9 156.8)">VDDA</text>
<text x="53.2" y="156.8">PDR_ON</text>
<text x="54.5" y="156.6" transform="rotate(-90 54.5 156.6)">VSSA</text>
<text x="62.7" y="156.1">C6</text>
<text x="102" y="159.6">R9</text>
<text x="102.1" y="156.1">P9</text>
<text x="107.2" y="160.4">P10</text>
<text x="107.2" y="156.8">P9</text>
<text x="137.8" y="159.6">L1</text>
<text x="137.8" y="156.1">L2</text>
<text x="142.7" y="160.4">P10</text>
<text x="142.7" y="156.8">P9</text>
<text x="174" y="156.1">C10</text>
<text x="174.1" y="159.6">B10</text>
<text x="180" y="160.4">P10</text>
<text x="180" y="156.8">P9</text>
<text x="209.4" y="156.1">M13</text>
<text x="209.9" y="159.6">L13</text>
<text x="215.6" y="160.4">P10</text>
<text x="215.6" y="156.8">P9</text>
<text x="244.2" y="156.1">C2</text>
<text x="244.2" y="159.6">D2</text>
<text x="249.4" y="156.8">P7</text>
<text x="249.4" y="160.4">P8</text>
<text x="28.4" y="166.7">F13</text>
<text x="29.1" y="163.2">C1</text>
<text x="34.3" y="163.9">VBAT</text>
<text x="34.3" y="167.5">VCAP_1</text>
<text x="54.4" y="167.5">BOOT0</text>
<text x="55.4" y="163.9">NRST</text>
<text x="62.7" y="166.7">D6</text>
<text x="62.7" y="163.2">J1</text>
<text x="101.2" y="166.7">R10</text>
<text x="101.2" y="163.2">P10</text>
<text x="107.2" y="167.5">P12</text>
<text x="107.2" y="163.9">P11</text>
<text x="137.5" y="163.2">R6</text>
<text x="137.6" y="166.7">P6</text>
<text x="142.7" y="167.5">P12</text>
<text x="142.7" y="163.9">P11</text>
<text x="175" y="166.7">B8</text>
<text x="175" y="163.2">B9</text>
<text x="180" y="167.5">P12</text>
<text x="180" y="163.9">P11</text>
<text x="209.7" y="166.7">K12</text>
<text x="209.9" y="163.2">L12</text>
<text x="215.6" y="167.5">P12</text>
<text x="215.6" y="163.9">P11</text>
<text x="244.2" y="163.2">D3</text>
<text x="244.3" y="166.7">E3</text>
<text x="249.4" y="163.9">P9</text>
<text x="249.4" y="167.5">P10</text>
<text x="28.1" y="170.3">M10</text>
<text x="34.3" y="171.1">VCAP2</text>
<text x="47.4" y="172.4" transform="rotate(-90 47.4 172.4)">VSS</text>
<text x="101.3" y="170.3">N11</text>
<text x="101.3" y="173.8">P11</text>
<text x="107.2" y="171.1">P13</text>
<text x="137.5" y="173.8">R7</text>
<text x="137.5" y="170.3">N6</text>
<text x="142.7" y="171.1">P13</text>
<text x="175" y="173.8">A7</text>
<text x="175" y="170.3">A8</text>
<text x="180" y="171.1">P13</text>
<text x="209.7" y="173.8">E13</text>
<text x="209.7" y="170.3">E12</text>
<text x="215.6" y="171.1">P13</text>
<text x="244.3" y="170.3">E4</text>
<text x="249.4" y="171.1">P11</text>
<text x="46.6" y="179.9" transform="rotate(-90 46.6 179.9)">D5*37</text>
<text x="101.3" y="177.4">R11</text>
<text x="107.2" y="178.2">P15</text>
<text x="107.2" y="174.6">P14</text>
<text x="137.6" y="177.4">P7</text>
<text x="142.7" y="178.2">P15</text>
<text x="142.7" y="174.6">P14</text>
<text x="175" y="177.4">B7</text>
<text x="180" y="178.2">P15</text>
<text x="180" y="174.6">P14</text>
<text x="209.6" y="177.4">D13</text>
<text x="215.6" y="178.2">P15</text>
<text x="215.6" y="174.6">P14</text>
</g>
</svg>
